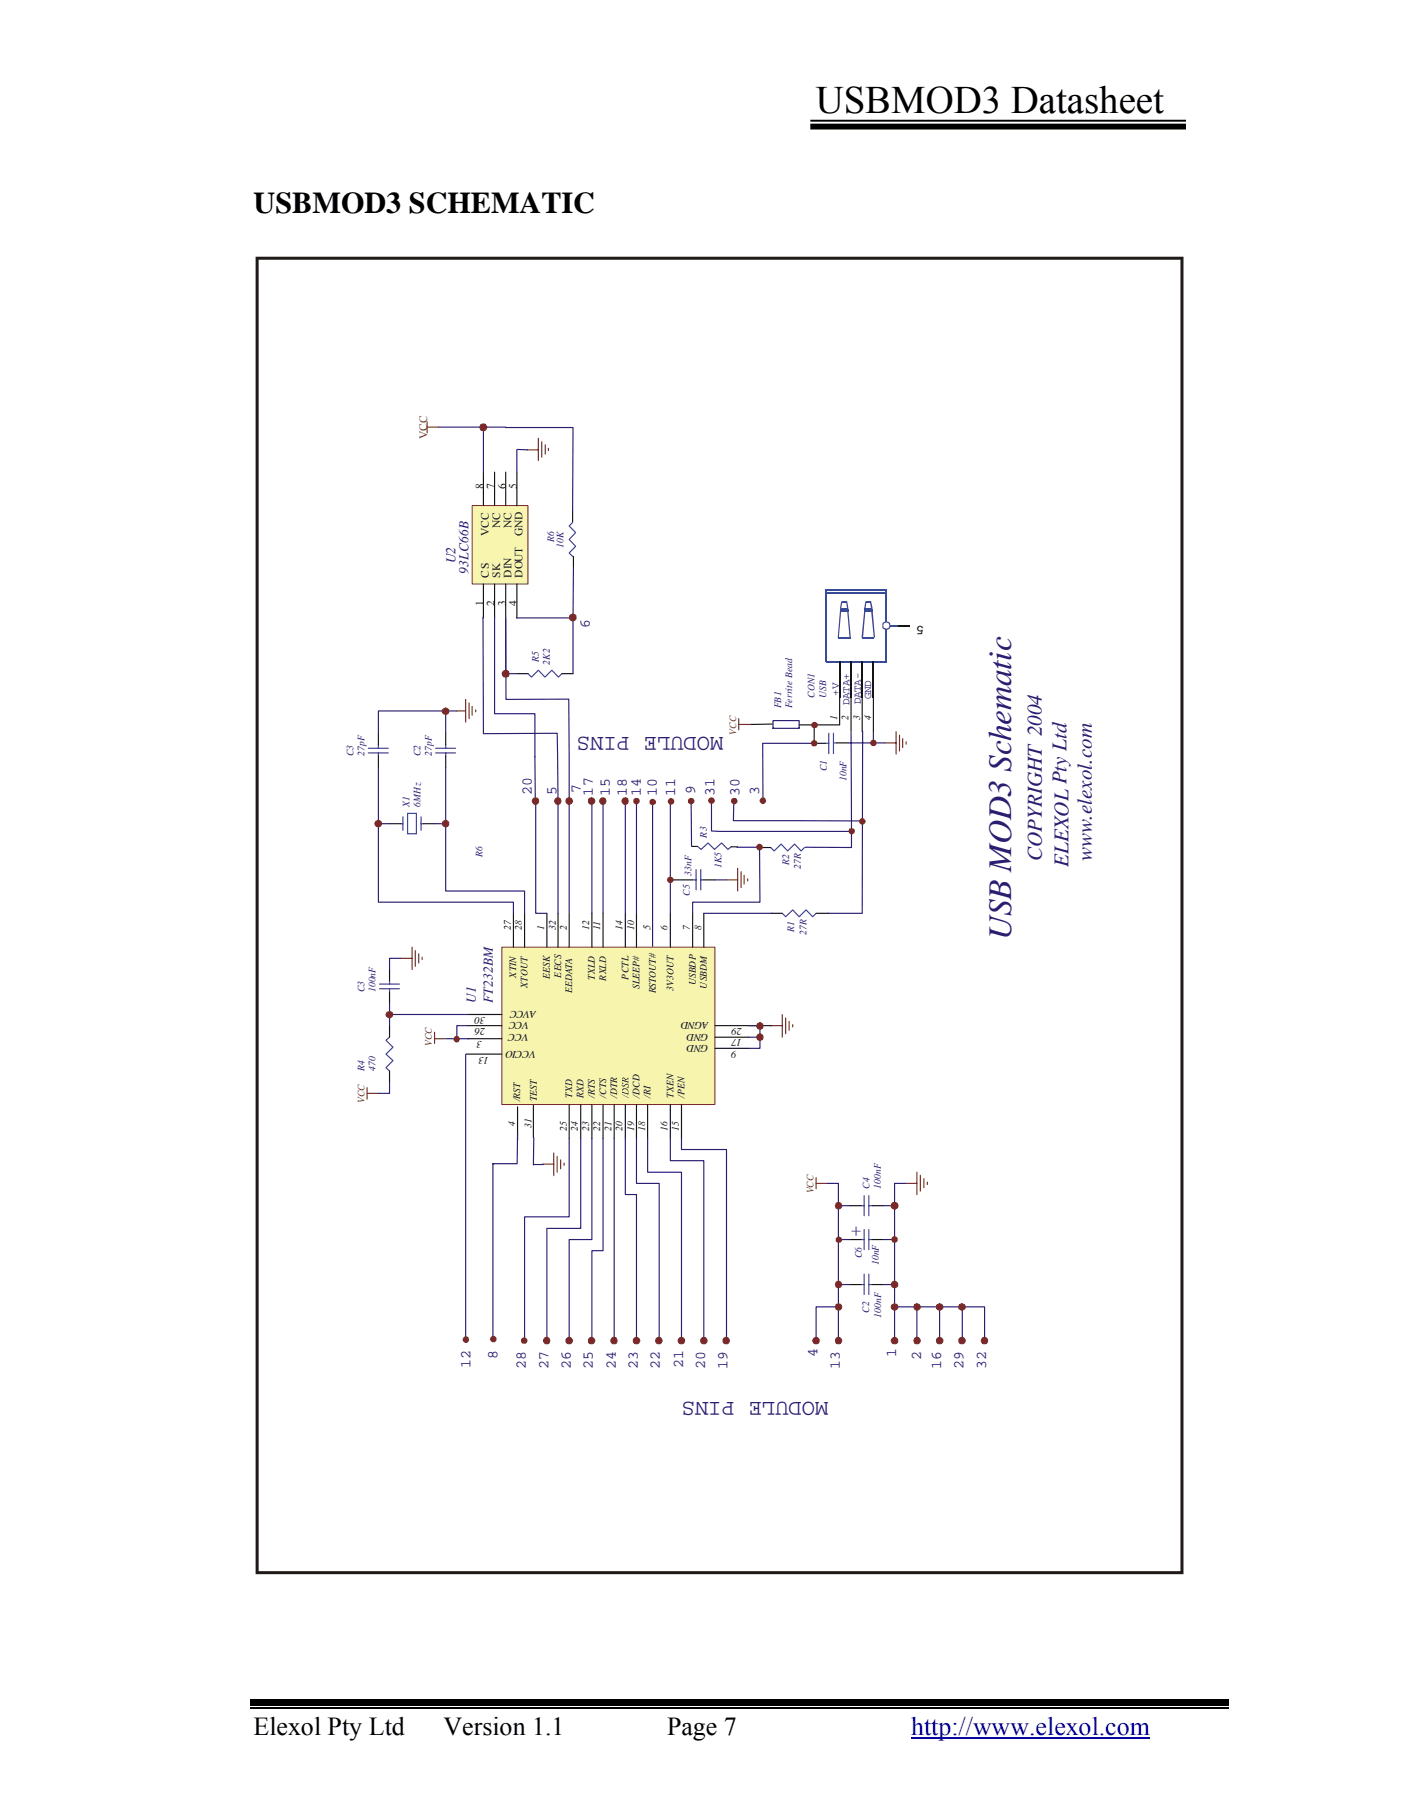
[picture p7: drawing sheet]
<svg xmlns="http://www.w3.org/2000/svg" width="216mm" height="279mm" viewBox="0 0 216 279" stroke-linecap="round" stroke-linejoin="round" font-family="sans-serif">
<path d="M140.1 267.3h36.7" fill="none" stroke="#00f" stroke-width=".21"/>
<g fill="#000">
<path d="M38.5 261.3h150.4v1h-150.4z"/>
<path d="M124.6 18.4h57.8v.3h-57.8zM124.6 19h57.8v.9h-57.8z"/>
</g>
<path d="M38.5 262.6h150.4" fill="none" stroke="#000" stroke-width=".23"/>
<g fill="#1f1a17">
<path d="M39.3 39.5h.2l.3 .2v202.1h-.5v-202.1l.2-.2-.2 .2z"/>
<path d="M39.5 39.5h142.3l.2 .2-.2-.2h.2v.2l-.2 .2h-142.3z"/>
<path d="M181.5 39.7h.5v202.1l-.2 .3 .2-.3v.3h-.2l-.3-.3z"/>
<path d="M39.3 241.8l.2-.2h142.3v.5h-142.3l-.2-.3 .2 .3h-.2z"/>
</g>
<path d="M82.3 116.3v6.9M85.7 116.4l.1 6.9M87.5 116.4v6.9M117.3 114.3h7.9M109.4 123.1v4.7h21.5" fill="none" stroke="#2c1d70" stroke-width=".18"/>
<g fill="none" stroke="#7a282a" stroke-width=".18">
<path d="M70.3 109.3h1.2M71.6 107.5v3.5M72.1 108.1v2.4M72.6 108.6v1.4M73.2 109.2v.3M113.6 110.5v1.7M113.6 111.4h1.9M136.1 114.2h1.7M137.8 112.5v3.5M138.3 113.1v2.4M138.8 113.6v1.4M139.3 114.1v.3"/>
<path d="M111.7 135.3h1.7M113.4 133.5v3.5M114 134v2.5M114.4 134.6v1.4M115 135.1v.4M61.6 147.4h1.8M63.4 145.6v3.5M63.9 146.2v2.4M64.4 146.7v1.4M64.9 147.2v.3M66.8 158.7v1.7M66.8 159.7h1.7"/>
<path d="M118.6 157.7h1.7M120.3 156v3.5M120.8 156.5v2.5M121.3 157.1v1.3M121.9 157.5v.4M56.5 167.2v1.8M56.5 168.1h1.7M83.4 179h1.8M85.2 177.3v3.5M85.7 177.8v2.5M86.2 178.4v1.3M86.7 178.8v.4"/>
<path d="M125.5 181.1v1.7M125.5 182h1.7M139.3 182h1.7M141 180.3v3.4M141.5 180.7v2.5M142.1 181.3v1.3M142.6 181.8v.3"/>
</g>
<g fill="none" stroke="#344990" stroke-width=".18">
<path d="M88.1 80.3l-.6 .6 1 1-1 1.1 1 1-1 1 .6 .6M56.6 115.1h3.1M56.6 115.8h3.1M58.2 114.5v.6M58.2 115.8v.4M67 115.1h3.1M67 115.8h3.1M68.5 114.5v.6M68.5 115.8v.4M61.6 126.7h.4M62 125.6v2.1M62.7 125.1h1.3v3.1h-1.3z"/>
<path d="M64.7 125.6v2.1M64.7 126.7h.4M106.5 135.3h.5M107 133.7v3.1M107.3 130.2l.5 .4 1.1-1 1 1 1.1-1 1 1 .5-.4M107.8 135.3h.4M107.8 133.7v3.1M118.5 130.3l.5 .6 1.1-1.1 1 1.1 1.1-1.1 1 1.1 .5-.6M58.4 151.3h3M58.4 152h3M59.9 159.5l-.5 .5 1 1-1 1.1 1 1-1 1.1 .5 .5M59.9 150.8v.5"/>
<path d="M59.9 152v.6M120.3 140.4l.5 .6 1.1-1.1 1 1.1 1.1-1.1 1 1.1 .5-.6M132.4 197.5h.5M132.4 185.4h.5M132.9 183.9v3M132.9 195.9v3.2M133.6 197.5h.5M133.6 183.9v3M133.6 195.9v3.2M133.6 185.4h.5"/>
</g>
<g fill="none" stroke="#131516" stroke-width=".18">
<path d="M88.1 78.5v1.7M88.2 85.6v1.7M58.2 112.8v1.7M58.2 116.2v1.8M68.5 112.8v1.7M68.5 116.2v1.8M118.8 111.3l-3.3 .1M122.9 111.5h6.2M129.1 107.3v4.2M130.9 107.3v5.2M132.6 107.3v5.2M134.3 107.3v5.2"/>
<path d="M59.9 126.7h1.7M65.1 126.7h1.7M103.1 135.3h3.4M106.4 130.2h.8M108.2 135.3h1.7M112.5 130.2h.9M116.8 130.3h1.7M59.9 149.1v1.7M59.9 152.6v1.7M59.9 157.7v1.8M118.6 140.4h1.7M125.5 140.4h1.9"/>
<path d="M59.9 164.7v1.7M130.6 197.5h1.8M130.6 185.4h1.8M134.1 197.5h1.7M134.1 185.4h1.7"/>
</g>
<path d="M77.2 145.6h32.7v24.2h-32.7z" fill="#f7f5ad"/>
<path d="M77.2 145.6h32.7v24.2h-32.7z" fill="none" stroke="#7a282a" stroke-width=".15"/>
<path d="M87.5 169.8v5.2M89.3 169.8v5.2M91 169.8v5.2M92.7 169.8v5.2M94.4 169.8v5.2M96.2 169.8v5.2" fill="none" stroke="#131516" stroke-width=".18"/>
<g fill="#131516">
<path d="M95.6 168.3l1.1 .5z" fill-rule="evenodd"/>
<path d="M95.7 167.5l.2-.1h.5l.2 .4v.6v-.1l-.7-.2h-.2v.1zM95.8 167.6l-.1 .3 .9 .2-.1-.4-.3-.2h-.3z" fill-rule="evenodd"/>
<path d="M95.6 166.5l.4 .1-.3 .1v.2h.2l.4-.3h.2l.2 .3v.4l-.4-.1 .3-.1v-.2a.48 .48 0 0 0-.7 .2l-.3-.2z" fill-rule="evenodd"/>
<path d="M95.8 165.7h.2l.2 .2h.3l.1-.2v.2l-.4 .2v.1l.3 .1 .1-.1v.4l-.1-.2-.8-.1v-.5zM95.8 165.8l-.1 .3 .4 .1-.1-.3z" fill-rule="evenodd"/>
</g>
<g fill="none" stroke="#131516" stroke-width=".18">
<path d="M125.2 114.3h1.7M128.7 114.2h1.7M72 159.7h5.2M72 157.7h5.2M72 156h5.2M79 140.4v5.2M80.7 140.4v5.2M84.1 140.4v5.2M85.8 140.4v5.2M87.5 140.4v5.2M91 140.4v5.2M92.7 140.4v5.2"/>
<path d="M96.2 140.4v5.2M97.9 140.4v5.2M103.1 140.4v5.2M106.5 140.4v5.2M108.2 140.4v5.2M109.9 157.7h8.7M109.9 159.5h5.2M71.7 162.1h5.5M79.6 170.2v5.1M82 169.9v5M97.9 169.8v5.2M99.6 169.8v5.2"/>
<path d="M103.1 169.8v5.2M104.8 169.8v5.2M109.9 161.2h5.2"/>
</g>
<g fill="none" stroke="#2c1d70" stroke-width=".18">
<path d="M58.2 112.8v-3.5h10.3v3.5M58.2 118v8.7h1.7M68.5 118v8.7h-1.7M68.5 109.3h1.8M130.4 114.2h3.9M130.9 112.6v17.7h-7.1M132.7 112.4l-.1 28M134.3 112.5v1.7h1.8M58.2 126.7v12h20.8v1.7M68.5 126.7v10.3h12.2v3.4M82.4 123.2v17.2h1.7M85.8 123.1v17.3"/>
<path d="M87.5 123.2v17.1M91 123.2v17.2M92.7 123.2v17.2M96.2 123.2v17.2M97.9 123.2v17.2M103.1 135.3v5.1M109.9 135.3h1.8M113.3 130.3h3.6M116.8 130.2l.1 8.5h-10.4v1.7M59.9 154.3v3.4M59.9 156h12.1M61.6 147.4h-1.7v1.7"/>
<path d="M68.6 159.7h3.5M70.3 159.4v.5M72 157.7h-1.7v1.8M108.2 140.4h10.5M115.1 157.7h1.8v1.8h-1.8M116.9 159.5v1.7h-1.8M59.9 166.4v1.7h-1.7M79.6 174.4l-.1 4.5h-3.7l.1 .1M82.1 174.9l-.1 4.2h1.6M87.5 175v12.1h-6.8v19.1M89.3 175v13.9h-5.2v17.3M91 175v15.6h-3.5v15.6"/>
<path d="M92.7 175v17.3h-1.7v13.9M94.4 175v31.2M96.2 175v8.7h1.7v22.5M97.9 175v7h3.5v24.2M99.6 175v5.3h5.2v25.9M103.1 175v3.5h5.1v27.7M104.8 175v1.8h6.9v29.4M127.2 182h1.7v19h-3.4v5.2M128.9 197.5h1.7M128.9 185.4h1.7M135.8 197.5h1.8M135.8 185.4h1.8"/>
<path d="M139.3 182h-1.7v19h13.8v5.2M128.9 201v5.2M137.6 201v5.2M141 201v5.2M144.5 201v5.2M148 201v5.2"/>
</g>
<path d="M126.9 114.3h.5M127.4 112.8v3.1M128.2 114.2h.5M128.2 112.8v3.1" fill="none" stroke="#344990" stroke-width=".18"/>
<circle cx="116.9" cy="157.8" r=".52" fill="#7a282a"/>
<circle cx="116.9" cy="157.8" r=".52" fill="none" stroke="#7a282a" stroke-width=".15"/>
<circle cx="116.9" cy="159.5" r=".52" fill="#7a282a"/>
<circle cx="116.9" cy="159.5" r=".52" fill="none" stroke="#7a282a" stroke-width=".15"/>
<circle cx="58.2" cy="126.7" r=".52" fill="#7a282a"/>
<circle cx="58.2" cy="126.7" r=".52" fill="none" stroke="#7a282a" stroke-width=".15"/>
<circle cx="68.5" cy="126.7" r=".52" fill="#7a282a"/>
<circle cx="68.5" cy="126.7" r=".52" fill="none" stroke="#7a282a" stroke-width=".15"/>
<circle cx="68.5" cy="109.4" r=".51" fill="#7a282a"/>
<circle cx="68.5" cy="109.4" r=".51" fill="none" stroke="#7a282a" stroke-width=".15"/>
<g fill="#7a282a">
<circle cx="131" cy="127.8" r=".48"/>
<circle cx="96.1" cy="123.2" r=".5"/>
</g>
<circle cx="96.1" cy="123.2" r=".5" fill="none" stroke="#7a282a" stroke-width=".15"/>
<g fill="#7a282a">
<circle cx="97.9" cy="123.2" r=".49"/>
<circle cx="91" cy="123.2" r=".49"/>
</g>
<circle cx="91" cy="123.2" r=".49" fill="none" stroke="#7a282a" stroke-width=".15"/>
<circle cx="92.7" cy="123.2" r=".49" fill="#7a282a"/>
<circle cx="92.7" cy="123.2" r=".49" fill="none" stroke="#7a282a" stroke-width=".15"/>
<circle cx="82.4" cy="123.2" r=".49" fill="#7a282a"/>
<circle cx="82.4" cy="123.2" r=".49" fill="none" stroke="#7a282a" stroke-width=".15"/>
<circle cx="85.8" cy="123.2" r=".49" fill="#7a282a"/>
<circle cx="85.8" cy="123.2" r=".49" fill="none" stroke="#7a282a" stroke-width=".15"/>
<circle cx="87.5" cy="123.2" r=".49" fill="#7a282a"/>
<circle cx="87.5" cy="123.2" r=".49" fill="none" stroke="#7a282a" stroke-width=".15"/>
<circle cx="111.7" cy="206.1" r=".5" fill="#7a282a"/>
<circle cx="111.7" cy="206.1" r=".5" fill="none" stroke="#7a282a" stroke-width=".15"/>
<circle cx="108.2" cy="206.1" r=".5" fill="#7a282a"/>
<circle cx="108.2" cy="206.1" r=".5" fill="none" stroke="#7a282a" stroke-width=".15"/>
<circle cx="104.8" cy="206.2" r=".52" fill="#7a282a"/>
<circle cx="104.8" cy="206.2" r=".52" fill="none" stroke="#7a282a" stroke-width=".15"/>
<circle cx="101.3" cy="206.1" r=".5" fill="#7a282a"/>
<circle cx="101.3" cy="206.1" r=".5" fill="none" stroke="#7a282a" stroke-width=".15"/>
<circle cx="97.9" cy="206.1" r=".51" fill="#7a282a"/>
<circle cx="97.9" cy="206.1" r=".51" fill="none" stroke="#7a282a" stroke-width=".15"/>
<path d="M94.2 205.7a.52 .52 0 0 1 .6 .3 .52 .52 0 0 1-.2 .6h-.4a.53 .53 0 0 1-.3-.4 .53 .53 0 0 1 .3-.5z" fill-rule="evenodd" fill="#7a282a"/>
<path d="M94.2 205.7a.52 .52 0 0 1 .6 .3 .52 .52 0 0 1-.2 .6h-.4a.53 .53 0 0 1-.3-.4 .53 .53 0 0 1 .3-.5z" fill="none" stroke="#7a282a" stroke-width=".15"/>
<circle cx="91" cy="206.1" r=".5" fill="#7a282a"/>
<circle cx="91" cy="206.1" r=".5" fill="none" stroke="#7a282a" stroke-width=".15"/>
<circle cx="87.5" cy="206.1" r=".51" fill="#7a282a"/>
<circle cx="87.5" cy="206.1" r=".51" fill="none" stroke="#7a282a" stroke-width=".15"/>
<path d="M83.8 205.7a.52 .52 0 0 1 .7 .3 .52 .52 0 0 1-.2 .6h-.5a.55 .55 0 0 1 0-.9z" fill-rule="evenodd" fill="#7a282a"/>
<path d="M83.8 205.7a.52 .52 0 0 1 .7 .3 .52 .52 0 0 1-.2 .6h-.5a.55 .55 0 0 1 0-.9z" fill="none" stroke="#7a282a" stroke-width=".15"/>
<g fill="#7a282a">
<circle cx="80.6" cy="206.1" r=".51"/>
<circle cx="125.5" cy="206.2" r=".52"/>
</g>
<circle cx="125.5" cy="206.2" r=".52" fill="none" stroke="#7a282a" stroke-width=".15"/>
<path d="M128.6 205.8a.51 .51 0 0 1 .7 .1 .51 .51 0 0 1-.1 .7h-.4a.62 .62 0 0 1-.2-.8z" fill-rule="evenodd" fill="#7a282a"/>
<path d="M128.6 205.8a.51 .51 0 0 1 .7 .1 .51 .51 0 0 1-.1 .7h-.4a.62 .62 0 0 1-.2-.8z" fill="none" stroke="#7a282a" stroke-width=".15"/>
<path d="M140.6 205.8a.51 .51 0 0 1 .8 .1 .51 .51 0 0 1-.2 .7h-.4a.62 .62 0 0 1-.2-.8z" fill-rule="evenodd" fill="#7a282a"/>
<path d="M140.6 205.8a.51 .51 0 0 1 .8 .1 .51 .51 0 0 1-.2 .7h-.4a.62 .62 0 0 1-.2-.8z" fill="none" stroke="#7a282a" stroke-width=".15"/>
<circle cx="144.5" cy="206.1" r=".51" fill="#7a282a"/>
<circle cx="144.5" cy="206.1" r=".51" fill="none" stroke="#7a282a" stroke-width=".15"/>
<circle cx="147.9" cy="206.1" r=".51" fill="#7a282a"/>
<circle cx="147.9" cy="206.1" r=".51" fill="none" stroke="#7a282a" stroke-width=".15"/>
<path d="M151.2 205.7a.52 .52 0 0 1 .6 .3 .52 .52 0 0 1-.2 .6h-.4a.53 .53 0 0 1-.3-.4 .53 .53 0 0 1 .3-.5z" fill-rule="evenodd" fill="#7a282a"/>
<path d="M151.2 205.7a.52 .52 0 0 1 .6 .3 .52 .52 0 0 1-.2 .6h-.4a.53 .53 0 0 1-.3-.4 .53 .53 0 0 1 .3-.5z" fill="none" stroke="#7a282a" stroke-width=".15"/>
<circle cx="137.6" cy="206.2" r=".52" fill="#7a282a"/>
<circle cx="137.6" cy="206.2" r=".52" fill="none" stroke="#7a282a" stroke-width=".15"/>
<path d="M137.2 200.6l.2-.1a.54 .54 0 0 1 .6 .3v.4a.52 .52 0 0 1-.7 .2 .52 .52 0 0 1-.1-.8z" fill-rule="evenodd" fill="#7a282a"/>
<path d="M137.2 200.6l.2-.1a.54 .54 0 0 1 .6 .3v.4a.52 .52 0 0 1-.7 .2 .52 .52 0 0 1-.1-.8z" fill="none" stroke="#7a282a" stroke-width=".15"/>
<circle cx="137.6" cy="197.5" r=".52" fill="#7a282a"/>
<circle cx="137.6" cy="197.5" r=".52" fill="none" stroke="#7a282a" stroke-width=".15"/>
<path d="M137.2 185l.2-.1a.51 .51 0 0 1 .6 .3v.4a.52 .52 0 0 1-.7 .2 .52 .52 0 0 1-.1-.8z" fill-rule="evenodd" fill="#7a282a"/>
<path d="M137.2 185l.2-.1a.51 .51 0 0 1 .6 .3v.4a.52 .52 0 0 1-.7 .2 .52 .52 0 0 1-.1-.8z" fill="none" stroke="#7a282a" stroke-width=".15"/>
<circle cx="129" cy="185.4" r=".48" fill="#7a282a"/>
<circle cx="129" cy="185.4" r=".48" fill="none" stroke="#7a282a" stroke-width=".15"/>
<path d="M128.6 197.2a.51 .51 0 0 1 .7 0 .51 .51 0 0 1-.1 .8h-.4a.62 .62 0 0 1-.2-.8z" fill-rule="evenodd" fill="#7a282a"/>
<path d="M128.6 197.2a.51 .51 0 0 1 .7 0 .51 .51 0 0 1-.1 .8h-.4a.62 .62 0 0 1-.2-.8z" fill="none" stroke="#7a282a" stroke-width=".15"/>
<circle cx="129" cy="201" r=".48" fill="#7a282a"/>
<circle cx="129" cy="201" r=".48" fill="none" stroke="#7a282a" stroke-width=".15"/>
<circle cx="141" cy="201" r=".48" fill="#7a282a"/>
<circle cx="141" cy="201" r=".48" fill="none" stroke="#7a282a" stroke-width=".15"/>
<path d="M144.1 200.6a.52 .52 0 0 1 .8 0 .52 .52 0 0 1-.1 .8 .52 .52 0 0 1-.8-.2z" fill-rule="evenodd" fill="#7a282a"/>
<path d="M144.1 200.6a.52 .52 0 0 1 .8 0 .52 .52 0 0 1-.1 .8 .52 .52 0 0 1-.8-.2z" fill="none" stroke="#7a282a" stroke-width=".15"/>
<path d="M147.6 200.6a.52 .52 0 0 1 .7 0 .52 .52 0 0 1-.1 .8 .52 .52 0 0 1-.8-.2z" fill-rule="evenodd" fill="#7a282a"/>
<path d="M147.6 200.6a.52 .52 0 0 1 .7 0 .52 .52 0 0 1-.1 .8 .52 .52 0 0 1-.8-.2z" fill="none" stroke="#7a282a" stroke-width=".15"/>
<path d="M59.5 155.6h.2a.56 .56 0 0 1 .7 .2v.4a.51 .51 0 0 1-.8 .2 .51 .51 0 0 1-.1-.8z" fill-rule="evenodd" fill="#7a282a"/>
<path d="M59.5 155.6h.2a.56 .56 0 0 1 .7 .2v.4a.51 .51 0 0 1-.8 .2 .51 .51 0 0 1-.1-.8z" fill="none" stroke="#7a282a" stroke-width=".15"/>
<circle cx="70.2" cy="159.8" r=".49" fill="#7a282a"/>
<path d="M71.6 162.2v43.8" fill="none" stroke="#2c1d70" stroke-width=".18"/>
<circle cx="71.6" cy="206" r=".51" fill="#7a282a"/>
<path d="M100.4 123.3v22.2M103.1 123.3v11.9" fill="none" stroke="#2c1d70" stroke-width=".18"/>
<g fill="#7a282a">
<path d="M99.9 123.1a.52 .52 0 0 1 .8-.2 .52 .52 0 0 1 0 .8 .52 .52 0 0 1-.8-.2z" fill-rule="evenodd"/>
<path d="M116.3 130a.53 .53 0 0 1 .5-.3 .53 .53 0 0 1 .5 .3v.5l-.1 .1-.2 .1h-.4a.61 .61 0 0 1-.3-.7z" fill-rule="evenodd"/>
<circle cx="103.2" cy="123.2" r=".51"/>
<circle cx="103.1" cy="135.3" r=".51"/>
</g>
<path d="M118.9 111.9v-1.1h4v1.2h-4" fill="none" stroke="#2c1d70" stroke-width=".18"/>
<circle cx="134.3" cy="114.2" r=".52" fill="#7a282a"/>
<path d="M125.2 111.5v2.9" fill="none" stroke="#131516" stroke-width=".18"/>
<path d="M124.8 111.3a.55 .55 0 0 1 .9 0v.4a.52 .52 0 0 1-.6 .2 .52 .52 0 0 1-.3-.6z" fill-rule="evenodd" fill="#7a282a"/>
<path d="M112.8 123.4v2.8h19.9" fill="none" stroke="#2c1d70" stroke-width=".18"/>
<g fill="#7a282a">
<circle cx="112.9" cy="123.2" r=".49"/>
<circle cx="132.6" cy="126.3" r=".52"/>
<circle cx="109.4" cy="123.1" r=".52"/>
</g>
<path d="M117.3 114.3v8.9" fill="none" stroke="#2c1d70" stroke-width=".18"/>
<g fill="#7a282a">
<circle cx="125.2" cy="114.3" r=".52"/>
<circle cx="117.3" cy="123.1" r=".5"/>
</g>
<path d="M75.8 179l.1 26.8" fill="none" stroke="#2c1d70" stroke-width=".18"/>
<circle cx="75.9" cy="205.9" r=".52" fill="#7a282a"/>
<path d="M106.3 123.2v6.9" fill="none" stroke="#2c1d70" stroke-width=".18"/>
<path d="M105.9 122.8a.53 .53 0 0 1 .8 .1 .53 .53 0 0 1-.2 .8 .53 .53 0 0 1-.7-.3v-.4z" fill-rule="evenodd" fill="#7a282a"/>
<path d="M65.7 64.9v1.7M65.7 65.7h1.7M81.1 69.2h1.7M82.8 67.4v3.4M83.3 67.9v2.4M83.8 68.4v1.4M84.3 68.9v.4" fill="none" stroke="#7a282a" stroke-width=".18"/>
<path d="M81.2 103.6l.5 .5 1.1-1 1 1 1.1-1 1 1 .5-.5" fill="none" stroke="#344990" stroke-width=".18"/>
<path d="M79.5 103.6h1.7M86.4 103.6h1.7" fill="none" stroke="#131516" stroke-width=".18"/>
<path d="M72.6 77.7h8.6v12.1h-8.6z" fill="#f8f5ae"/>
<path d="M72.6 77.7h8.6v12.1h-8.6z" fill="none" stroke="#7a282a" stroke-width=".15"/>
<path d="M74.3 72.6v5.1M76.1 72.6v5.1M77.8 72.6v5.1M79.5 72.6v5.1M74.3 89.8v5.2M76.1 89.8v5.2M77.8 89.8v5.2M79.5 89.8v5.2" fill="none" stroke="#131516" stroke-width=".18"/>
<path d="M67.4 65.7h10.4M74.3 65.7v6.9M81.1 69.2h-1.6v3.4M77.8 95v8.6h1.7M79.4 95h8.7v8.6" fill="none" stroke="#2c1d70" stroke-width=".18"/>
<path d="M73.9 65.3a.56 .56 0 0 1 .8 .1 .56 .56 0 0 1-.1 .8h-.5a.65 .65 0 0 1-.2-.9z" fill-rule="evenodd" fill="#7a282a"/>
<path d="M73.9 65.3a.56 .56 0 0 1 .8 .1 .56 .56 0 0 1-.1 .8h-.5a.65 .65 0 0 1-.2-.9z" fill="none" stroke="#7a282a" stroke-width=".15"/>
<path d="M74.3 94.9v17.9h11.4v3.5M76.1 94.8v14.9h6.2v6.7M77.8 95.2v12.3h9.7v8.8M127.4 140.4h5.2" fill="none" stroke="#2c1d70" stroke-width=".18"/>
<circle cx="77.8" cy="103.6" r=".55" fill="#7a282a"/>
<circle cx="77.8" cy="103.6" r=".55" fill="none" stroke="#7a282a" stroke-width=".15"/>
<path d="M77.8 65.7h10.3v12.8M88.2 87.3l-.1 7.7" fill="none" stroke="#2c1d70" stroke-width=".18"/>
<path d="M87.7 94.6a.6 .6 0 0 1 .9 .1v.5a.56 .56 0 0 1-1 0z" fill-rule="evenodd" fill="#7a282a"/>
<path d="M87.7 94.6a.6 .6 0 0 1 .9 .1v.5a.56 .56 0 0 1-1 0zM137.2 185l.2-.1a.51 .51 0 0 1 .6 .3v.4a.52 .52 0 0 1-.7 .2 .52 .52 0 0 1-.1-.8z" fill="none" stroke="#7a282a" stroke-width=".15"/>
<path d="M132.4 190.6h.5M132.9 189.1v3.1M133.6 190.6h.5M133.6 189.1v3.1" fill="none" stroke="#344990" stroke-width=".18"/>
<path d="M130.6 190.6h1.8M134.1 190.6h1.7" fill="none" stroke="#131516" stroke-width=".18"/>
<path d="M129 190.6h1.7M135.9 190.6h1.7" fill="none" stroke="#2c1d70" stroke-width=".18"/>
<g fill="#7a282a">
<path d="M128.5 190.4a.52 .52 0 0 1 .8-.2 .52 .52 0 0 1 0 .8 .52 .52 0 0 1-.8-.2z" fill-rule="evenodd"/>
<path d="M137.2 190.2a.5 .5 0 0 1 .8 .2v.4l-.1 .2-.6 .1a.55 .55 0 0 1-.1-.9z" fill-rule="evenodd"/>
</g>
<path d="M127 90.7h9.3" fill="none" stroke="#344990" stroke-width=".19"/>
<path d="M127 91.2h9.3M127.1 90.6v11.2M127 101.7h9.3" fill="none" stroke="#344990" stroke-width=".17"/>
<g fill="#344990">
<path d="M128.9 98h1.9v.1h-1.9z"/>
<path d="M132.6 98h1.8v.1h-1.8z"/>
<path d="M129.2 94h.1l-.3 4h-.2z"/>
<path d="M129.3 93.9h1v.2h-1z"/>
<path d="M130.3 94h.2l.3 4h-.2z"/>
<path d="M132.9 94h.2l-.4 4h-.2z"/>
<path d="M132.9 93.9h1.2v.2h-1.2z"/>
<path d="M134 94h.2l.4 4h-.2z"/>
<path d="M130.3 93.6h.2v.4h-.2z"/>
<path d="M129.3 93.5h1v.2h-1z"/>
<path d="M129.2 93.6h.1v.4h-.1z"/>
<path d="M132.9 93.6h.2v.4h-.2z"/>
<path d="M132.9 93.5h1.2v.2h-1.2z"/>
<path d="M134 93.6h.2v.4h-.2z"/>
<path d="M133.8 92.5h.2l.2 1.1-.2 .1z"/>
<path d="M133.1 92.4h.8v.2h-.8z"/>
<path d="M133.1 92.5h.1l-.1 1.2-.2-.1z"/>
<path d="M130.1 92.5h.2l.2 1.1-.2 .1z"/>
<path d="M129.5 92.4h.7v.2h-.7z"/>
<path d="M129.3 92.5h.2l-.2 1.2-.1-.1z"/>
<path d="M136.9 96.1h1.3v.2h-1.3z"/>
</g>
<path d="M136.3 90.6v5.1M136.3 96.7v5.1" fill="none" stroke="#344990" stroke-width=".17"/>
<g fill="#344990">
<path d="M135.8 95.7l.5-.2v.2a.41 .41 0 0 0-.5 .5h-.1z"/>
<path d="M135.7 96.2h.1v.2l.2 .2 .3 .1v.2a.54 .54 0 0 1-.6-.7z"/>
<path d="M136.7 96.2h.2a.53 .53 0 0 1-.6 .7v-.2a.41 .41 0 0 0 .4-.5z"/>
<path d="M136.3 95.5a.53 .53 0 0 1 .6 .7h-.2a.41 .41 0 0 0-.4-.5z"/>
</g>
<path d="M129.1 101.8v5.5M132.6 101.8v5.5" fill="none" stroke="#131516" stroke-width=".23"/>
<path d="M130.9 101.8v5.5M134.3 101.8v5.5" fill="none" stroke="#131516" stroke-width=".17"/>
<path d="M138.2 96.1h1.8v.2h-1.8z" fill="#131516"/>
<text font-size="6" x="125.4" y="17.3">USBMOD3 Datasheet</text>
<text font-size="5.1" fill="#2c1d70" x="155.5" y="144.6" transform="rotate(-90 155.5 144.6)">USB MOD3 Schematic</text>
<text font-size="4.6" x="39" y="32.8">USBMOD3 SCHEMATIC</text>
<g font-size="4">
<text x="39" y="266.8">Elexol Pty Ltd</text>
<text x="68.2" y="266.8">Version 1.1</text>
<text x="102.6" y="266.8">Page 7</text>
</g>
<text font-size="4" fill="#00f" x="140.1" y="266.8">http://www.elexol.com</text>
<g font-size="3.5" fill="#2c1d70">
<text x="111.2" y="113.3" transform="rotate(-180 111.2 113.3)">MODULE PINS</text>
<text x="127.4" y="215.6" transform="rotate(-180 127.4 215.6)">MODULE PINS</text>
</g>
<g font-size="3.3" fill="#2c1d70">
<text x="160.2" y="132.4" transform="rotate(-90 160.2 132.4)">COPYRIGHT 2004</text>
<text x="164.3" y="133.3" transform="rotate(-90 164.3 133.3)">ELEXOL Pty Ltd</text>
<text x="167.9" y="132.4" transform="rotate(-90 167.9 132.4)">www.elexol.com</text>
</g>
<text font-size="2.7" fill="#2c1d70" x="132.6" y="190" transform="rotate(-90 132.6 190)">+</text>
<g font-size="2.3" fill="#2c1d70">
<text x="90.7" y="96.6" transform="rotate(-90 90.7 96.6)">6</text>
<text x="81.8" y="122.2" transform="rotate(-90 81.8 122.2)">20</text>
<text x="85.6" y="122.3" transform="rotate(-90 85.6 122.3)">5</text>
<text x="89.3" y="122" transform="rotate(-90 89.3 122)">7</text>
<text x="91.2" y="122.3" transform="rotate(-90 91.2 122.3)">17</text>
<text x="93.8" y="122.3" transform="rotate(-90 93.8 122.3)">15</text>
<text x="96.4" y="122.3" transform="rotate(-90 96.4 122.3)">18</text>
<text x="98.5" y="122.3" transform="rotate(-90 98.5 122.3)">14</text>
<text x="101" y="122.4" transform="rotate(-90 101 122.4)">10</text>
<text x="103.8" y="122.3" transform="rotate(-90 103.8 122.3)">11</text>
<text x="106.9" y="122" transform="rotate(-90 106.9 122)">9</text>
<text x="109.9" y="122.3" transform="rotate(-90 109.9 122.3)">31</text>
<text x="113.7" y="122.4" transform="rotate(-90 113.7 122.4)">30</text>
<text x="116.7" y="122.3" transform="rotate(-90 116.7 122.3)">3</text>
<text x="76.5" y="209" transform="rotate(-90 76.5 209)">8</text>
<text x="125.7" y="208.7" transform="rotate(-90 125.7 208.7)">4</text>
<text x="137.8" y="208.7" transform="rotate(-90 137.8 208.7)">1</text>
<text x="141.6" y="209.1" transform="rotate(-90 141.6 209.1)">2</text>
<text x="72.3" y="210.4" transform="rotate(-90 72.3 210.4)">12</text>
<text x="80.8" y="210.5" transform="rotate(-90 80.8 210.5)">28</text>
<text x="84.3" y="210.5" transform="rotate(-90 84.3 210.5)">27</text>
<text x="87.8" y="210.5" transform="rotate(-90 87.8 210.5)">26</text>
<text x="91.2" y="210.5" transform="rotate(-90 91.2 210.5)">25</text>
<text x="94.7" y="210.5" transform="rotate(-90 94.7 210.5)">24</text>
<text x="98.1" y="210.5" transform="rotate(-90 98.1 210.5)">23</text>
<text x="101.5" y="210.5" transform="rotate(-90 101.5 210.5)">22</text>
<text x="105" y="210.4" transform="rotate(-90 105 210.4)">21</text>
<text x="108.5" y="210.5" transform="rotate(-90 108.5 210.5)">20</text>
<text x="111.9" y="210.5" transform="rotate(-90 111.9 210.5)">19</text>
<text x="129.2" y="210.5" transform="rotate(-90 129.2 210.5)">13</text>
<text x="144.7" y="210.5" transform="rotate(-90 144.7 210.5)">16</text>
<text x="148.1" y="210.5" transform="rotate(-90 148.1 210.5)">29</text>
<text x="151.6" y="210.5" transform="rotate(-90 151.6 210.5)">32</text>
</g>
<g font-size="2.1" fill="#2c1d70">
<text x="70" y="86.6" transform="rotate(-90 70 86.6)">U2</text>
<text x="72" y="88.2" transform="rotate(-90 72 88.2)">93LC66B</text>
<text x="73.2" y="154.3" transform="rotate(-90 73.2 154.3)">U1</text>
<text x="75.8" y="154.3" transform="rotate(-90 75.8 154.3)">FT232BM</text>
</g>
<text font-size="1.8" fill="#131516" x="142" y="96.2" transform="rotate(-180 142 96.2)">5</text>
<text font-size="1.7" fill="#7a282a" x="65.7" y="67.5" transform="rotate(-90 65.7 67.5)">VCC</text>
<g font-size="1.7" fill="#131516">
<text x="74.3" y="75.2" transform="rotate(-90 74.3 75.2)">8</text>
<text x="76.1" y="75.2" transform="rotate(-90 76.1 75.2)">7</text>
<text x="77.8" y="75.2" transform="rotate(-90 77.8 75.2)">6</text>
<text x="79.5" y="75.2" transform="rotate(-90 79.5 75.2)">5</text>
<text x="75.2" y="82.4" transform="rotate(-90 75.2 82.4)">VCC</text>
<text x="76.9" y="81.2" transform="rotate(-90 76.9 81.2)">NC</text>
<text x="78.7" y="81.2" transform="rotate(-90 78.7 81.2)">NC</text>
<text x="80.4" y="82.4" transform="rotate(-90 80.4 82.4)">GND</text>
<text x="75.2" y="88.8" transform="rotate(-90 75.2 88.8)">CS</text>
<text x="76.9" y="88.8" transform="rotate(-90 76.9 88.8)">SK</text>
<text x="78.7" y="88.8" transform="rotate(-90 78.7 88.8)">DIN</text>
<text x="80.4" y="88.8" transform="rotate(-90 80.4 88.8)">DOUT</text>
<text x="74.3" y="93.2" transform="rotate(-90 74.3 93.2)">1</text>
<text x="76.1" y="93.2" transform="rotate(-90 76.1 93.2)">2</text>
<text x="77.8" y="93.2" transform="rotate(-90 77.8 93.2)">3</text>
<text x="79.5" y="93.2" transform="rotate(-90 79.5 93.2)">4</text>
</g>
<g font-size="1.7" fill="#2c1d70">
<text x="129" y="107" transform="rotate(-90 129 107)">+V</text>
<text x="134" y="107.5" transform="rotate(-90 134 107.5)">GND</text>
<text x="130.6" y="108.4" transform="rotate(-90 130.6 108.4)">DATA+</text>
<text x="132.4" y="108.3" transform="rotate(-90 132.4 108.3)">DATA-</text>
</g>
<g font-size="1.6" fill="#131516">
<text x="100.1" y="142.9" transform="rotate(-90 100.1 142.9)">5</text>
<text x="82.4" y="155.5" transform="rotate(-180 82.4 155.5)">AVCC</text>
<text x="74.1" y="160.1" transform="rotate(-180 74.1 160.1)">3</text>
<text x="74.6" y="156.4" transform="rotate(-180 74.6 156.4)">30</text>
<text x="74.6" y="158.1" transform="rotate(-180 74.6 158.1)">26</text>
<text x="81.3" y="159" transform="rotate(-180 81.3 159)">VCC</text>
<text x="81.3" y="157.2" transform="rotate(-180 81.3 157.2)">VCC</text>
<text x="82.4" y="161.6" transform="rotate(-180 82.4 161.6)">VCCIO</text>
<text x="108.9" y="160.7" transform="rotate(-180 108.9 160.7)">GND</text>
<text x="108.9" y="159" transform="rotate(-180 108.9 159)">GND</text>
<text x="108.9" y="157.2" transform="rotate(-180 108.9 157.2)">AGND</text>
<text x="113.3" y="161.6" transform="rotate(-180 113.3 161.6)">9</text>
<text x="114.1" y="159.8" transform="rotate(-180 114.1 159.8)">17</text>
<text x="114.1" y="158.1" transform="rotate(-180 114.1 158.1)">29</text>
<text x="75.2" y="162.6" transform="rotate(-180 75.2 162.6)">13</text>
</g>
<g font-size="1.5" fill="#2c1d70">
<text x="85.2" y="83.4" transform="rotate(-90 85.2 83.4)">R6</text>
<text x="86.6" y="84.2" transform="rotate(-90 86.6 84.2)">10K</text>
<text x="82.8" y="101.8" transform="rotate(-90 82.8 101.8)">R5</text>
<text x="84.6" y="102.2" transform="rotate(-90 84.6 102.2)">2K2</text>
<text x="125.3" y="107.3" transform="rotate(-90 125.3 107.3)">CON1</text>
<text x="127" y="107.3" transform="rotate(-90 127 107.3)">USB</text>
<text x="120.1" y="108.9" transform="rotate(-90 120.1 108.9)">FB1</text>
<text x="121.8" y="108.9" transform="rotate(-90 121.8 108.9)">Ferrite Bead</text>
<text x="54.3" y="116.2" transform="rotate(-90 54.3 116.2)">C3</text>
<text x="56" y="116.2" transform="rotate(-90 56 116.2)">27pF</text>
<text x="64.7" y="116.2" transform="rotate(-90 64.7 116.2)">C2</text>
<text x="66.4" y="116.2" transform="rotate(-90 66.4 116.2)">27pF</text>
<text x="127.1" y="118.6" transform="rotate(-90 127.1 118.6)">C1</text>
<text x="63" y="124.1" transform="rotate(-90 63 124.1)">X1</text>
<text x="64.7" y="124.1" transform="rotate(-90 64.7 124.1)">6MHz</text>
<text x="130.2" y="120.2" transform="rotate(-90 130.2 120.2)">10nF</text>
<text x="74.2" y="131.8" transform="rotate(-90 74.2 131.8)">R6</text>
<text x="108.7" y="128.8" transform="rotate(-90 108.7 128.8)">R3</text>
<text x="106.1" y="137.7" transform="rotate(-90 106.1 137.7)">C5</text>
<text x="106.3" y="134.8" transform="rotate(-90 106.3 134.8)">33nF</text>
<text x="111" y="133.5" transform="rotate(-90 111 133.5)">1K5</text>
<text x="121.3" y="133.1" transform="rotate(-90 121.3 133.1)">R2</text>
<text x="123.1" y="133.6" transform="rotate(-90 123.1 133.6)">27R</text>
<text x="122.1" y="143.3" transform="rotate(-90 122.1 143.3)">R1</text>
<text x="124" y="143.8" transform="rotate(-90 124 143.8)">27R</text>
<text x="56" y="152.6" transform="rotate(-90 56 152.6)">C3</text>
<text x="57.8" y="152.6" transform="rotate(-90 57.8 152.6)">100nF</text>
<text x="56" y="164.7" transform="rotate(-90 56 164.7)">R4</text>
<text x="57.8" y="164.7" transform="rotate(-90 57.8 164.7)">470</text>
<text x="133.7" y="182.8" transform="rotate(-90 133.7 182.8)">C4</text>
<text x="135.4" y="182.8" transform="rotate(-90 135.4 182.8)">100nF</text>
<text x="132.5" y="193.5" transform="rotate(-90 132.5 193.5)">C6</text>
<text x="135.1" y="194.6" transform="rotate(-90 135.1 194.6)">10nF</text>
<text x="133.7" y="201.8" transform="rotate(-90 133.7 201.8)">C2</text>
<text x="135.5" y="202.6" transform="rotate(-90 135.5 202.6)">100nF</text>
</g>
<g font-size="1.5" fill="#7a282a">
<text x="113.2" y="112.9" transform="rotate(-90 113.2 112.9)">VCC</text>
<text x="66.4" y="160.8" transform="rotate(-90 66.4 160.8)">VCC</text>
<text x="56" y="169.7" transform="rotate(-90 56 169.7)">VCC</text>
<text x="125.1" y="183.5" transform="rotate(-90 125.1 183.5)">VCC</text>
</g>
<g font-size="1.5" fill="#131516">
<text x="128.8" y="110.6" transform="rotate(-90 128.8 110.6)">1</text>
<text x="130.5" y="110.6" transform="rotate(-90 130.5 110.6)">2</text>
<text x="132.2" y="110.6" transform="rotate(-90 132.2 110.6)">3</text>
<text x="134" y="110.6" transform="rotate(-90 134 110.6)">4</text>
<text x="78.5" y="143" transform="rotate(-90 78.5 143)">27</text>
<text x="80.2" y="143" transform="rotate(-90 80.2 143)">28</text>
<text x="83.7" y="143" transform="rotate(-90 83.7 143)">1</text>
<text x="85.4" y="143" transform="rotate(-90 85.4 143)">32</text>
<text x="87.2" y="143" transform="rotate(-90 87.2 143)">2</text>
<text x="90.6" y="143" transform="rotate(-90 90.6 143)">12</text>
<text x="92.3" y="143" transform="rotate(-90 92.3 143)">11</text>
<text x="95.7" y="143" transform="rotate(-90 95.7 143)">14</text>
<text x="97.5" y="143" transform="rotate(-90 97.5 143)">10</text>
<text x="102.7" y="143" transform="rotate(-90 102.7 143)">6</text>
<text x="106.1" y="143" transform="rotate(-90 106.1 143)">7</text>
<text x="107.9" y="143" transform="rotate(-90 107.9 143)">8</text>
<text x="79.4" y="150.3" transform="rotate(-90 79.4 150.3)">XTIN</text>
<text x="81.1" y="151.8" transform="rotate(-90 81.1 151.8)">XTOUT</text>
<text x="84.6" y="150.5" transform="rotate(-90 84.6 150.5)">EESK</text>
<text x="86.3" y="150.3" transform="rotate(-90 86.3 150.3)">EECS</text>
<text x="88" y="152.7" transform="rotate(-90 88 152.7)">EEDATA</text>
<text x="91.5" y="150.6" transform="rotate(-90 91.5 150.6)">TXLD</text>
<text x="93.2" y="150.8" transform="rotate(-90 93.2 150.8)">RXLD</text>
<text x="96.6" y="150.6" transform="rotate(-90 96.6 150.6)">PCTL</text>
<text x="98.3" y="152.1" transform="rotate(-90 98.3 152.1)">SLEEP#</text>
<text x="100.8" y="152.7" transform="rotate(-90 100.8 152.7)">RSTOUT#</text>
<text x="103.5" y="152.4" transform="rotate(-90 103.5 152.4)">3V3OUT</text>
<text x="107" y="151.5" transform="rotate(-90 107 151.5)">USBDP</text>
<text x="108.7" y="152" transform="rotate(-90 108.7 152)">USBDM</text>
<text x="79.2" y="173.1" transform="rotate(-90 79.2 173.1)">4</text>
<text x="80" y="169.4" transform="rotate(-90 80 169.4)">/RST</text>
<text x="81.7" y="173.4" transform="rotate(-90 81.7 173.4)">31</text>
<text x="82.5" y="169.3" transform="rotate(-90 82.5 169.3)">TEST</text>
<text x="87.2" y="174" transform="rotate(-90 87.2 174)">25</text>
<text x="88" y="168.8" transform="rotate(-90 88 168.8)">TXD</text>
<text x="88.9" y="174" transform="rotate(-90 88.9 174)">24</text>
<text x="89.7" y="168.8" transform="rotate(-90 89.7 168.8)">RXD</text>
<text x="90.6" y="174" transform="rotate(-90 90.6 174)">23</text>
<text x="91.5" y="168.8" transform="rotate(-90 91.5 168.8)">/RTS</text>
<text x="92.3" y="174" transform="rotate(-90 92.3 174)">22</text>
<text x="93.2" y="168.8" transform="rotate(-90 93.2 168.8)">/CTS</text>
<text x="94" y="174" transform="rotate(-90 94 174)">21</text>
<text x="94.9" y="168.8" transform="rotate(-90 94.9 168.8)">/DTR</text>
<text x="95.7" y="174" transform="rotate(-90 95.7 174)">20</text>
<text x="97.5" y="174" transform="rotate(-90 97.5 174)">19</text>
<text x="98.3" y="168.8" transform="rotate(-90 98.3 168.8)">/DCD</text>
<text x="99.2" y="174" transform="rotate(-90 99.2 174)">18</text>
<text x="100.1" y="168.8" transform="rotate(-90 100.1 168.8)">/RI</text>
<text x="102.7" y="174" transform="rotate(-90 102.7 174)">16</text>
<text x="103.5" y="168.8" transform="rotate(-90 103.5 168.8)">TXEN</text>
<text x="104.4" y="174" transform="rotate(-90 104.4 174)">15</text>
<text x="105.3" y="168.8" transform="rotate(-90 105.3 168.8)">/PEN</text>
</g>
</svg>
